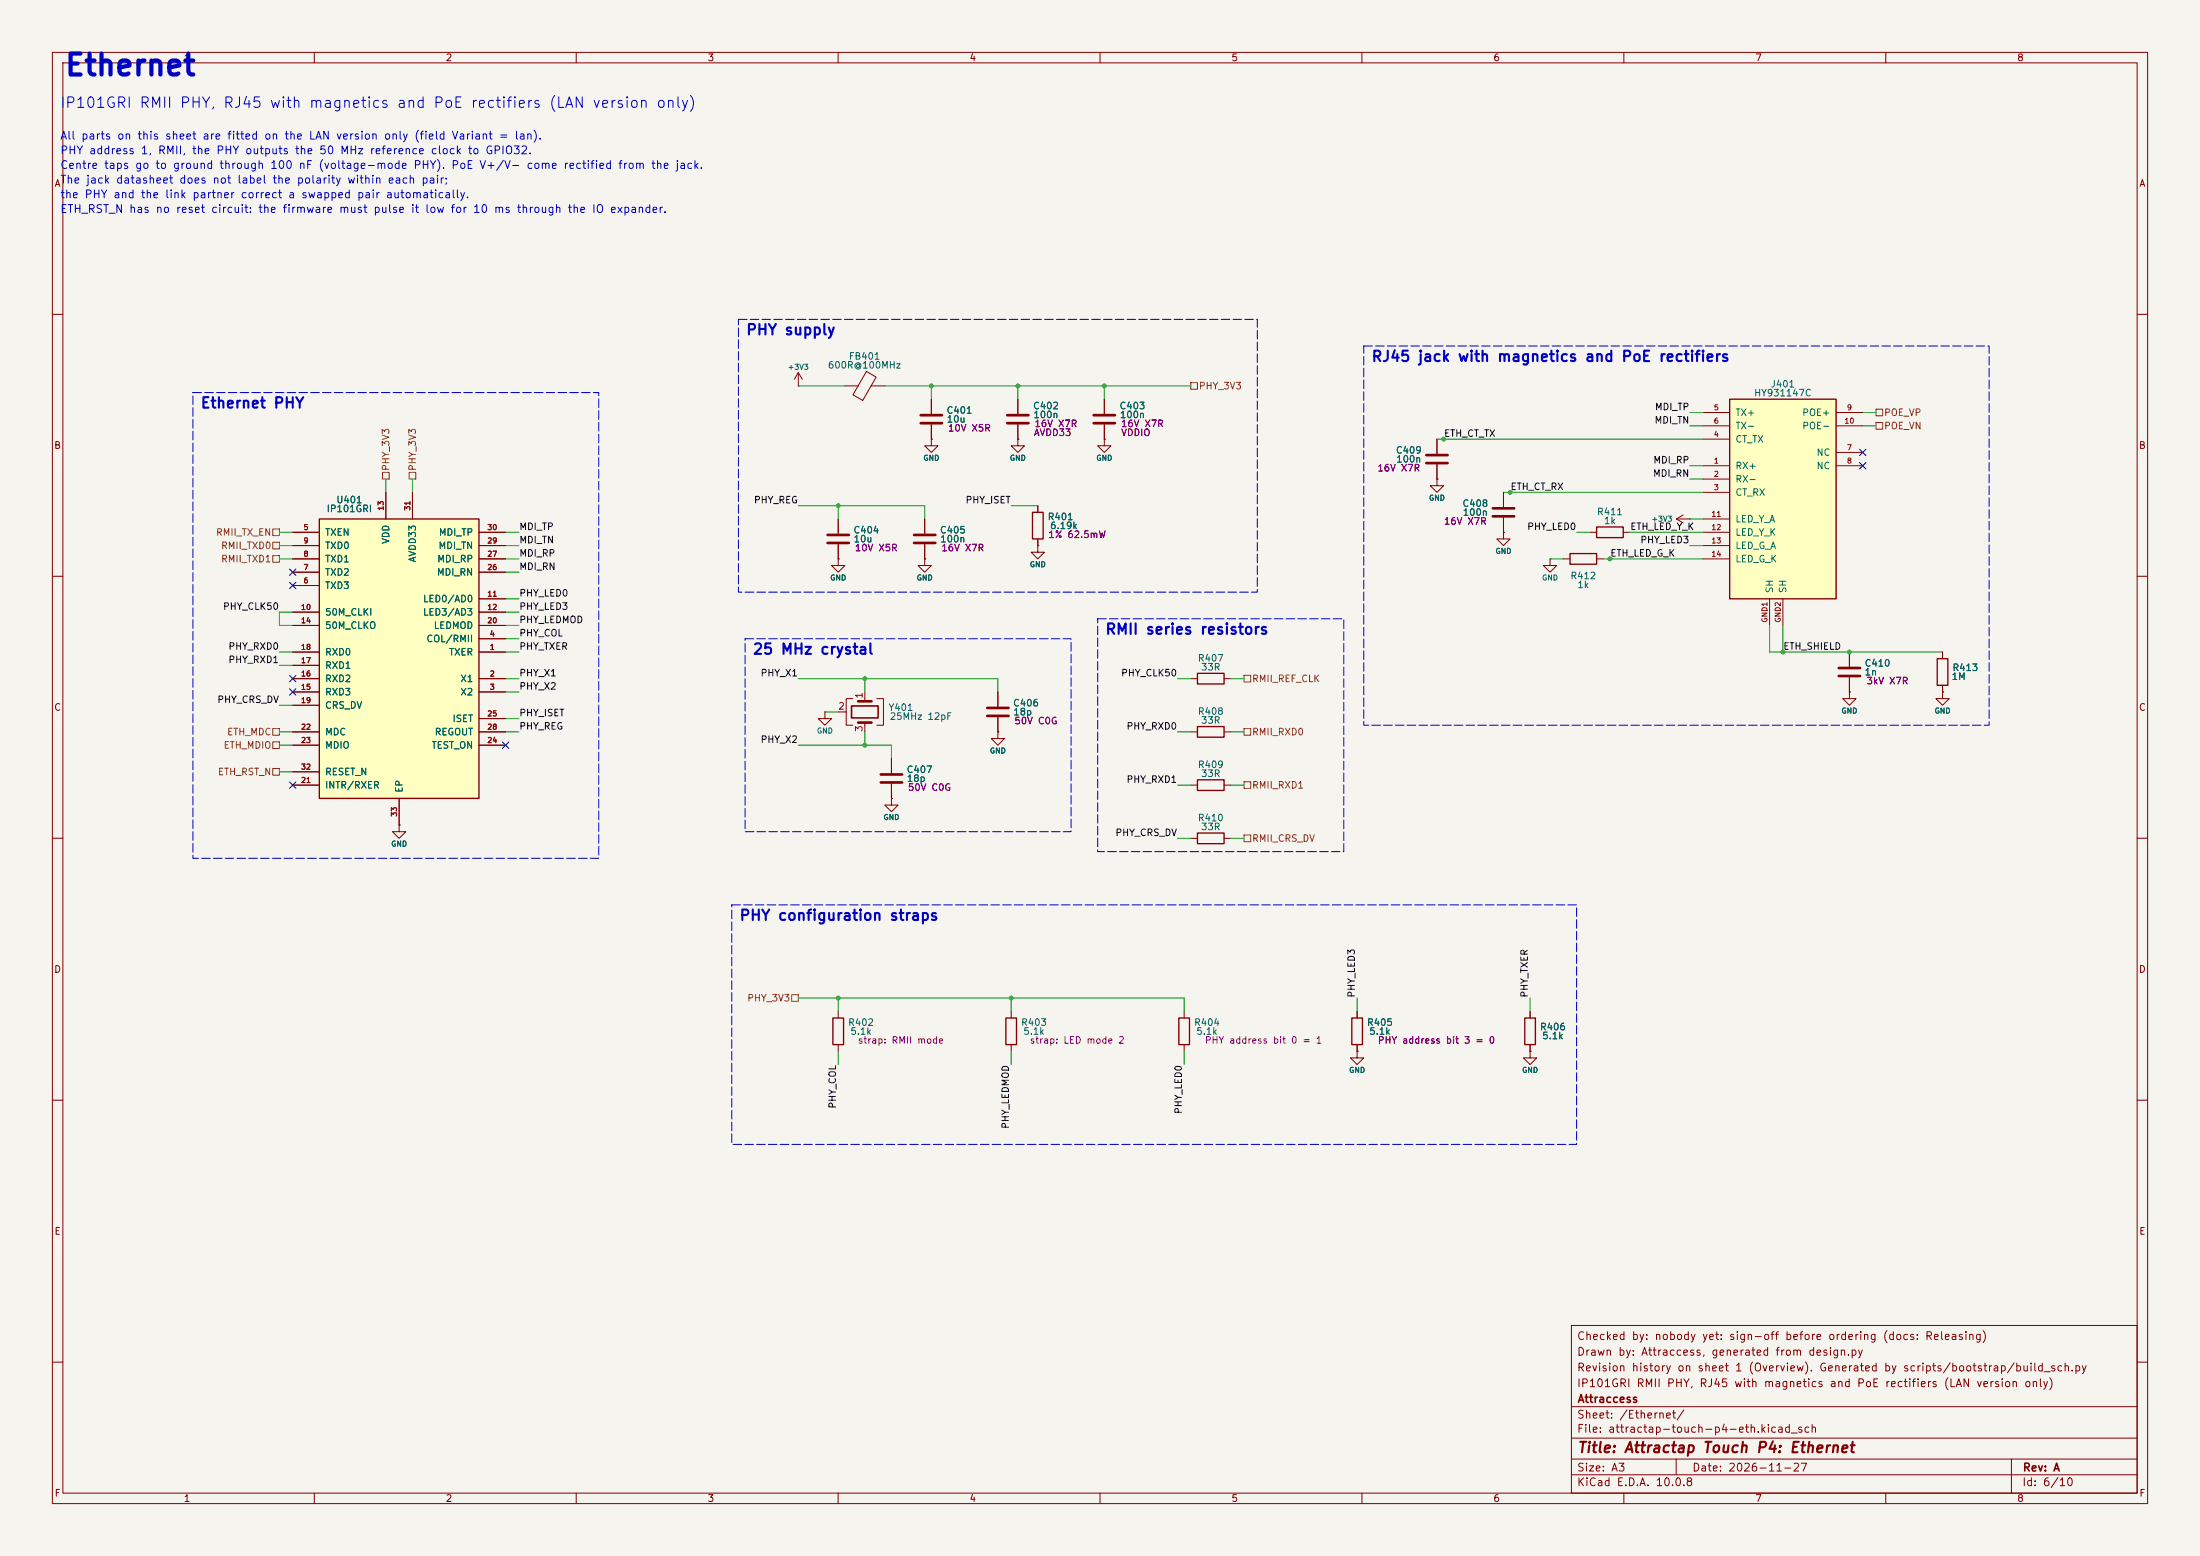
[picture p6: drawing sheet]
<svg xmlns="http://www.w3.org/2000/svg" width="420mm" height="297mm" viewBox="0 0 420 297" stroke-linecap="round" stroke-linejoin="round" font-family="sans-serif">
<path d="M0 0h420v297h-420z" fill="#f5f4ef" stroke="#f5f4ef" stroke-width=".19"/>
<g fill="none" stroke="#840000" stroke-width=".19">
<path d="M10 10h400v277h-400zM12 12h396v273h-396zM60 10v2M110 10v2M160 10v2M210 10v2M260 10v2M310 10v2M360 10v2M10 60h2M152.4 73.7h.1M152.4 71.1l-.8 1.3"/>
<path d="M152.4 71.1l.8 1.3M152.4 71.1v2.6M161.3 73.7h2.5M165.4 70.9l1.9 1.1-2.6 4.4-1.9-1zM166.3 73.7h2.6M177.8 76.2v2.8M194.3 76.2v2.8M210.8 76.2v2.8M408 60h2M160 99.1v2.8M176.5 99.1v2.8M177.8 83.8v1.3h1.3l-1.3 1.3-1.3-1.3h1.3"/>
<path d="M177.8 83.8h.1M177.8 81v2.8M194.3 83.8v1.3h1.3l-1.3 1.3-1.3-1.3h1.3M194.3 83.8h.1M194.3 81v2.8M198.1 96.5v1.3M210.8 83.8v1.3h1.3l-1.3 1.3-1.3-1.3h1.3M210.8 83.8h.1M210.8 81v2.8M274.3 91.4v1.3h1.3l-1.3 1.3-1.3-1.3h1.3M274.3 91.4h.1M287 94v2.8"/>
<path d="M287 98.8v2.8M10 110h2M160 106.7v1.3h1.3l-1.3 1.2-1.3-1.2h1.3M160 106.7h.1M160 103.9v2.8M176.5 106.7v1.3h1.3l-1.3 1.2-1.2-1.2h1.2M176.5 106.7h.1M176.5 103.9v2.8M198.1 104.1v1.3h1.3l-1.3 1.3-1.3-1.3h1.3M198.1 104.1h.1M198.1 102.9v1.2M408 110h2"/>
<path d="M157.5 135.9v1.3h1.2l-1.2 1.2-1.3-1.2h1.3M157.5 135.9h.1M160 135.9h1.5M162.8 133.4h-1.3v5h1.3M165.1 132.1v1.8M165.1 137.9v1.8M167.4 133.4h1.3v5h-1.3M190.5 139.7v1.3h1.3l-1.3 1.2-1.3-1.2h1.3M190.5 139.7h.1M190.5 132.1v2.8M190.5 136.9v2.8M353.1 132.1v1.3h1.2l-1.2 1.2-1.3-1.2h1.3"/>
<path d="M353.1 132.1h.1M353.1 124.5v2.8M353.1 129.3v2.8M370.8 132.1v1.3h1.3l-1.3 1.2-1.2-1.2h1.2M370.8 132.1h.1M10 160h2M76.2 157.5v1.3h1.3l-1.3 1.2-1.3-1.2h1.3M76.2 157.5h.1M170.2 152.4v1.3h1.2l-1.2 1.2-1.3-1.2h1.3M170.2 152.4h.1M170.2 144.8v2.8M170.2 149.6v2.8"/>
<path d="M227.3 149.9h1.3M233.7 149.9h1.2M408 160h2M193 193v1.3M193 199.4v1.3M259.1 193v1.3M259.1 199.4v1.3M292.1 193v1.3M292.1 199.4v1.3M10 210h2M292.1 200.7v1.2h1.3l-1.3 1.3-1.3-1.3h1.3M292.1 200.7h.1"/>
<path d="M408 210h2M300 253h108v32h-108zM10 260h2M300 278.5h108M300 274.5h108M300 268.5h108M320 278.5v3M384 278.5v6.5M408 260h2M60 285v2M110 285v2M160 285v2"/>
<path d="M210 285v2M260 285v2M300 281.5h108M310 285v2M360 285v2"/>
</g>
<g fill="none" stroke="#840000" stroke-width=".51">
<path d="M175.8 79.2h4M192.3 79.2h4M208.8 79.2h4.1M175.8 80.8h4M192.3 80.8h4M208.8 80.8h4.1M285 97h4.1M285 98.6h4.1M158 102.1h4.1M158 103.6h4.1M174.5 102.1h4.1M174.5 103.6h4.1"/>
<path d="M163.8 133.9h2.6M163.8 137.9h2.6M188.5 135.1h4M188.5 136.7h4M351 127.5h4.1M351 129h4.1M168.1 147.8h4.1M168.1 149.4h4.1"/>
</g>
<path d="M162.6 134.7h5v2.3h-5z" fill="none" stroke="#840000" stroke-width=".3"/>
<path d="M197.1 97.8h2v5.1h-2zM228.6 148.8h5.1v2.1h-5.1zM192 194.3h2.1v5.1h-2.1zM258.1 194.3h2v5.1h-2zM291.1 194.3h2v5.1h-2z" fill="none" stroke="#840000" stroke-width=".25"/>
<path d="M61 99.1h30.4v53.3h-30.4z" fill="#ffffc2"/>
<path d="M61 99.1h30.4v53.3h-30.4zM299.7 105.7h5.1v2h-5.1zM304.8 100.6h5.1v2h-5.1zM228.6 138.7h5.1v2h-5.1zM228.6 128.5h5.1v2.1h-5.1zM228.6 159h5.1v2h-5.1zM159 194.3h2v5.1h-2zM225 194.3h2.1v5.1h-2.1z" fill="none" stroke="#840000" stroke-width=".25"/>
<g fill="none" stroke="#840000" stroke-width=".19">
<path d="M73.7 94v5.1M78.7 94v5.1M320 99.1l1.3 .7M320 99.1h2.6M321.3 98.3l-1.3 .8M322.6 99.1h.1M55.9 101.6h5.1M55.9 111.8h5.1M55.9 109.2h5.1M55.9 106.7h5.1M55.9 104.1h5.1M55.9 116.8h5.1"/>
<path d="M55.9 119.4h5.1M91.4 101.6h5.1M91.4 109.2h5.1M91.4 106.7h5.1M91.4 104.1h5.1M91.4 116.8h5.1M91.4 114.3h5.1M91.4 119.4h5.1M287 101.6v1.3h1.3l-1.3 1.2-1.3-1.2h1.3M287 101.6h.1M298.4 106.7h1.3M303.5 101.6h1.3"/>
<path d="M304.8 106.7h1.3M309.9 101.6h1.2M55.9 124.5h5.1M55.9 129.5h5.1M55.9 132.1h5.1M55.9 127h5.1M55.9 134.6h5.1M55.9 139.7h5.1M91.4 124.5h5.1M91.4 129.5h5.1M91.4 132.1h5.1M91.4 121.9h5.1"/>
<path d="M91.4 139.7h5.1M91.4 137.2h5.1M227.3 129.5h1.3M227.3 139.7h1.3M233.7 129.5h1.2M233.7 139.7h1.2M55.9 149.9h5.1M55.9 142.2h5.1M55.9 147.3h5.1M76.2 152.4v5.1M91.4 142.2h5.1M227.3 160h1.3"/>
<path d="M233.7 160h1.2M160 193v1.3M160 199.4v1.3M226.1 193v1.3M226.1 199.4v1.3M259.1 200.7v1.2h1.2l-1.2 1.3-1.3-1.3h1.3M259.1 200.7h.1"/>
</g>
<path d="M330.2 76.2h20.3v38.1h-20.3z" fill="#ffffc2"/>
<path d="M330.2 76.2h20.3v38.1h-20.3zM369.8 125.7h2.1v5.1h-2.1z" fill="none" stroke="#840000" stroke-width=".25"/>
<g fill="none" stroke="#840000" stroke-width=".19">
<path d="M177.8 76.2v2.8M194.3 76.2v2.8M210.8 76.2v2.8M325.1 78.7h5.1M350.5 78.7h5.1M73.7 94v5.1M78.7 94v5.1M160 99.1v2.8M176.5 99.1v2.8M177.8 83.8h.1M177.8 81v2.8M194.3 83.8h.1"/>
<path d="M194.3 81v2.8M198.1 96.5v1.3M210.8 83.8h.1M210.8 81v2.8M274.3 91.4h.1M274.3 83.8v2.8M274.3 88.6v2.8M287 94v2.8M287 98.8v2.8M325.1 88.9h5.1M325.1 91.4h5.1M325.1 94h5.1"/>
<path d="M325.1 83.8h5.1M325.1 81.3h5.1M325.1 99.1h5.1M350.5 88.9h5.1M350.5 81.3h5.1M350.5 86.4h5.1M55.9 101.6h5.1M55.9 104.1h5.1M55.9 106.7h5.1M55.9 111.8h5.1M55.9 109.2h5.1M55.9 116.8h5.1"/>
<path d="M55.9 119.4h5.1M91.4 101.6h5.1M91.4 104.1h5.1M91.4 106.7h5.1M91.4 109.2h5.1M91.4 116.8h5.1M91.4 114.3h5.1M91.4 119.4h5.1M160 106.7h.1M160 103.9v2.8M176.5 106.7h.1M176.5 103.9v2.8"/>
<path d="M198.1 104.1h.1M198.1 102.9v1.2M287 101.6h.1M295.9 106.7v1.3h1.3l-1.3 1.2-1.3-1.2h1.3M295.9 106.7h.1M325.1 101.6h5.1M325.1 104.1h5.1M325.1 106.7h5.1M337.8 114.3v5.1M340.4 114.3v5.1M55.9 124.5h5.1M55.9 129.5h5.1"/>
<path d="M55.9 132.1h5.1M55.9 127h5.1M55.9 134.6h5.1M55.9 139.7h5.1M91.4 124.5h5.1M91.4 129.5h5.1M91.4 132.1h5.1M91.4 121.9h5.1M91.4 139.7h5.1M91.4 137.2h5.1M190.5 139.7h.1M190.5 132.1v2.8"/>
<path d="M190.5 136.9v2.8M353.1 132.1h.1M353.1 124.5v2.8M353.1 129.3v2.8M370.8 132.1h.1M370.8 124.5v1.2M370.8 130.8v1.3M55.9 149.9h5.1M55.9 142.2h5.1M55.9 147.3h5.1M76.2 157.5h.1M76.2 152.4v5.1"/>
<path d="M91.4 142.2h5.1M170.2 152.4h.1M170.2 144.8v2.8M170.2 149.6v2.8M259.1 193v1.3M259.1 199.4v1.3M292.1 193v1.3M292.1 199.4v1.3M259.1 200.7h.1M292.1 200.7h.1"/>
</g>
<path d="M272.3 86.9h4.1M272.3 88.4h4.1" fill="none" stroke="#840000" stroke-width=".51"/>
<g fill="none" stroke="#725600" stroke-width=".19">
<path d="M227.3 73h1.3v1.3h-1.3zM358.1 78.1h1.3v1.3h-1.3zM73 90.2h1.3v1.2h-1.3zM78.1 90.2h1.3v1.2h-1.3zM358.1 80.6h1.3v1.3h-1.3zM52.1 103.5h1.2v1.3h-1.2zM52.1 101h1.2v1.2h-1.2zM52.1 106h1.2v1.3h-1.2zM52.1 139.1h1.2v1.2h-1.2zM237.5 139.1h1.3v1.2h-1.3zM237.5 128.9h1.3v1.3h-1.3zM52.1 141.6h1.2v1.3h-1.2z"/>
<path d="M52.1 146.7h1.2v1.3h-1.2zM237.5 159.4h1.3v1.3h-1.3zM237.5 149.2h1.3v1.3h-1.3zM151.1 189.9h1.3v1.2h-1.3z"/>
</g>
<g fill="none" stroke="#009600" stroke-width=".19">
<path d="M152.4 73.7h8.9M168.9 73.7h58.4M177.8 73.7v2.5M194.3 73.7v2.5M210.8 73.7v2.5M322.6 78.7h2.5M355.6 78.7h2.5M73.7 91.4v2.6M78.7 91.4v2.6M152.4 96.5h24.1v2.6M160 96.5v2.6M193 96.5h5.1"/>
<path d="M274.3 83.8h50.8M287 94h38.1M322.6 99.1h2.5M322.6 88.9h2.5M322.6 81.3h2.5M322.6 91.4h2.5M355.6 81.3h2.5M53.3 104.1h2.6M53.3 106.7h2.6M53.3 101.6h2.6M55.9 116.8h-2.6v2.6h2.6M96.5 104.1h2.6"/>
<path d="M96.5 106.7h2.6M96.5 119.4h2.6M96.5 116.8h2.6M96.5 101.6h2.6M96.5 109.2h2.6M96.5 114.3h2.6M295.9 106.7h2.5M301 101.6h2.5M306.1 106.7h19M311.1 101.6h14M322.6 104.1h2.5M337.8 119.4v5.1h33"/>
<path d="M340.4 119.4v5.1M53.3 124.5h2.6M53.3 139.7h2.6M53.3 127h2.6M53.3 134.6h2.6M96.5 124.5h2.6M96.5 139.7h2.6M96.5 121.9h2.6M96.5 129.5h2.6M96.5 132.1h2.6M96.5 137.2h2.6M152.4 129.5h38.1v2.6"/>
<path d="M157.5 135.9h2.5M165.1 129.5v2.6M165.1 139.7v2.5M224.8 139.7h2.5M224.8 129.5h2.5M234.9 139.7h2.6M234.9 129.5h2.6M53.3 142.2h2.6M53.3 147.3h2.6M152.4 142.2h17.8v2.6M224.8 149.9h2.5M234.9 149.9h2.6"/>
<path d="M224.8 160h2.5M234.9 160h2.6M152.4 190.5h73.7v2.5M160 190.5v2.5M193 190.5v2.5M259.1 190.5v2.5M292.1 190.5v2.5M160 200.7v2.5M193 200.7v2.5M226.1 200.7v2.5"/>
</g>
<g fill="none" stroke="#000084" stroke-width=".19">
<path d="M355 88.3l1.2 1.2M355 85.8l1.2 1.2M356.2 88.3l-1.2 1.2M356.2 85.8l-1.2 1.2M55.3 111.2l1.2 1.2M55.3 108.6l1.2 1.2M56.5 111.2l-1.2 1.2M56.5 108.6l-1.2 1.2M55.3 131.5l1.2 1.2M55.3 128.9l1.2 1.2M56.5 131.5l-1.2 1.2M56.5 128.9l-1.2 1.2"/>
<path d="M55.3 149.3l1.2 1.2M56.5 149.3l-1.2 1.2M95.9 141.6l1.2 1.2M97.1 141.6l-1.2 1.2"/>
</g>
<path d="M36.8 74.9h77.5v88.9h-77.5zM141 61h99v52h-99zM260.3 66h119.4v72.4h-119.4zM209.5 118.1h47v44.5h-47zM142.2 121.9h62.3v36.9h-62.3zM139.7 172.7h161.3v45.7h-161.3z" fill="none" stroke="#0000c2" stroke-width=".19" stroke-dasharray="1.6 .6"/>
<g fill="#009600">
<circle cx="165.1" cy="129.5" r=".46"/>
<circle cx="165.1" cy="142.2" r=".46"/>
<circle cx="210.8" cy="73.7" r=".46"/>
<circle cx="177.8" cy="73.7" r=".46"/>
<circle cx="194.3" cy="73.7" r=".46"/>
<circle cx="275.6" cy="83.8" r=".46"/>
<circle cx="288.3" cy="94" r=".46"/>
<circle cx="307.3" cy="106.7" r=".46"/>
<circle cx="160" cy="96.5" r=".46"/>
<circle cx="160" cy="190.5" r=".46"/>
<circle cx="193" cy="190.5" r=".46"/>
<circle cx="340.4" cy="124.5" r=".46"/>
<circle cx="353.1" cy="124.5" r=".46"/>
</g>
<text font-size="4" fill="#0000c2" x="12.1" y="15.4">Ethernet</text>
<g font-size="2" fill="#0000c2">
<text x="11.3" y="21.1">IP101GRI RMII PHY, RJ45 with magnetics and PoE rectifiers (LAN version only)</text>
<text x="142.3" y="64.4">PHY supply</text>
<text x="261.7" y="69.5">RJ45 jack with magnetics and PoE rectifiers</text>
<text x="38.2" y="78.4">Ethernet PHY</text>
<text x="143.6" y="125.4">25 MHz crystal</text>
<text x="210.9" y="121.6">RMII series resistors</text>
<text x="141" y="176.2">PHY configuration straps</text>
</g>
<text font-size="2" fill="#840000" x="301" y="277.8">Title: Attractap Touch P4: Ethernet</text>
<g font-size="1.5" fill="#0000c2">
<text x="11.4" y="27">All parts on this sheet are fitted on the LAN version only (field Variant = lan).</text>
<text x="11.4" y="29.8">PHY address 1, RMII, the PHY outputs the 50 MHz reference clock to GPIO32.</text>
<text x="11.4" y="32.6">Centre taps go to ground through 100 nF (voltage-mode PHY). PoE V+/V- come rectified from the jack.</text>
<text x="11.4" y="35.4">The jack datasheet does not label the polarity within each pair;</text>
<text x="11.4" y="41">ETH_RST_N has no reset circuit: the firmware must pulse it low for 10 ms through the IO expander.</text>
<text x="11.4" y="38.2">the PHY and the link partner correct a swapped pair automatically.</text>
</g>
<g font-size="1.5" fill="#840000">
<text x="300.9" y="256.1">Checked by: nobody yet: sign-off before ordering (docs: Releasing)</text>
<text x="300.9" y="262.1">Revision history on sheet 1 (Overview). Generated by scripts/bootstrap/build_sch.py</text>
<text x="300.9" y="259.1">Drawn by: Attraccess, generated from design.py</text>
<text x="300.9" y="265.1">IP101GRI RMII PHY, RJ45 with magnetics and PoE rectifiers (LAN version only)</text>
<text x="301" y="268.1">Attraccess</text>
<text x="300.9" y="273.8">File: attractap-touch-p4-eth.kicad_sch</text>
<text x="300.9" y="271.1">Sheet: /Ethernet/</text>
<text x="300.9" y="281.2">Size: A3</text>
<text x="322.9" y="281.2">Date: 2026-11-27</text>
<text x="386" y="281.2">Rev: A</text>
<text x="300.9" y="284">KiCad E.D.A. 10.0.8</text>
<text x="385.9" y="284">Id: 6/10</text>
</g>
<g font-size="1.3" fill="#840000">
<text x="35" y="12">1</text>
<text x="85" y="12">2</text>
<text x="135" y="12">3</text>
<text x="185" y="12">4</text>
<text x="235" y="12">5</text>
<text x="285" y="12">6</text>
<text x="335" y="12">7</text>
<text x="385" y="12">8</text>
<text x="10.3" y="36">A</text>
<text x="408.3" y="36">A</text>
<text x="10.2" y="86">B</text>
<text x="408.2" y="86">B</text>
<text x="10.2" y="136">C</text>
<text x="408.2" y="136">C</text>
<text x="10.2" y="186">D</text>
<text x="408.2" y="186">D</text>
<text x="10.3" y="236">E</text>
<text x="408.3" y="236">E</text>
<text x="10.3" y="286">F</text>
<text x="35" y="287">1</text>
<text x="85" y="287">2</text>
<text x="135" y="287">3</text>
<text x="185" y="287">4</text>
<text x="235" y="287">5</text>
<text x="285" y="287">6</text>
<text x="335" y="287">7</text>
<text x="385" y="287">8</text>
<text x="408.3" y="286">F</text>
</g>
<g font-size="1.3" fill="#006464">
<text x="157.9" y="70.7">600R@100MHz</text>
<text x="161.9" y="69">FB401</text>
<text x="334.8" y="76">HY931147C</text>
<text x="337.9" y="74.3">J401</text>
<text x="180.6" y="79.3">C401</text>
<text x="180.6" y="81">10u</text>
<text x="197.1" y="78.4">C402</text>
<text x="197.2" y="80.1">100n</text>
<text x="213.6" y="78.4">C403</text>
<text x="213.7" y="80.1">100n</text>
<text x="331.2" y="79.7">TX+</text>
<text x="331.2" y="82.2">TX-</text>
<text x="344" y="79.7">POE+</text>
<text x="344" y="82.2">POE-</text>
<text x="266.4" y="86.9">C409</text>
<text x="266.4" y="88.6">100n</text>
<text x="331.2" y="89.9">RX+</text>
<text x="331.2" y="84.8">CT_TX</text>
<text x="346.7" y="87.3">NC</text>
<text x="346.7" y="89.9">NC</text>
<text x="331.2" y="92.4">RX-</text>
<text x="331.2" y="94.9">CT_RX</text>
<text x="62.2" y="98.1">IP101GRI</text>
<text x="64.1" y="96.4">U401</text>
<text x="199.9" y="99.6">R401</text>
<text x="200.4" y="101.3">6.19k</text>
<text x="279.1" y="97.1">C408</text>
<text x="279.1" y="98.8">100n</text>
<text x="304.8" y="98.6">R411</text>
<text x="306.1" y="100.3">1k</text>
<text x="331.2" y="100">LED_Y_A</text>
<text x="61.9" y="102.6">TXEN</text>
<text x="61.9" y="107.6">TXD1</text>
<text x="61.9" y="105.1">TXD0</text>
<text x="74.6" y="103.9" transform="rotate(-90 74.6 103.9)">VDD</text>
<text x="79.7" y="107.4" transform="rotate(-90 79.7 107.4)">AVDD33</text>
<text x="83.4" y="107.6">MDI_RP</text>
<text x="83.6" y="105.1">MDI_TN</text>
<text x="83.7" y="102.6">MDI_TP</text>
<text x="162.8" y="102.1">C404</text>
<text x="162.8" y="103.8">10u</text>
<text x="179.3" y="102.1">C405</text>
<text x="179.4" y="103.8">100n</text>
<text x="331.2" y="102.6">LED_Y_K</text>
<text x="331.2" y="105.1">LED_G_A</text>
<text x="331.2" y="107.6">LED_G_K</text>
<text x="61.9" y="112.7">TXD3</text>
<text x="61.9" y="110.2">TXD2</text>
<text x="83.3" y="110.2">MDI_RN</text>
<text x="299.7" y="110.9">R412</text>
<text x="301" y="112.6">1k</text>
<text x="338.8" y="113.3" transform="rotate(-90 338.8 113.3)">SH</text>
<text x="341.3" y="113.3" transform="rotate(-90 341.3 113.3)">SH</text>
<text x="61.9" y="117.8">50M_CLKI</text>
<text x="80.6" y="115.3">LED0/AD0</text>
<text x="80.6" y="117.8">LED3/AD3</text>
<text x="61.9" y="120.3">50M_CLKO</text>
<text x="61.9" y="125.4">RXD0</text>
<text x="81.3" y="122.9">COL/RMII</text>
<text x="82.7" y="120.3">LEDMOD</text>
<text x="85.6" y="125.4">TXER</text>
<text x="61.9" y="130.5">RXD2</text>
<text x="61.9" y="128">RXD1</text>
<text x="87.8" y="130.5">X1</text>
<text x="228.6" y="126.6">R407</text>
<text x="229.2" y="128.3">33R</text>
<text x="355.9" y="127.5">C410</text>
<text x="355.9" y="129.2">1n</text>
<text x="372.5" y="130.1">1M</text>
<text x="372.6" y="128.4">R413</text>
<text x="61.9" y="133">RXD3</text>
<text x="61.9" y="135.6">CRS_DV</text>
<text x="87.8" y="133">X2</text>
<text x="169.5" y="136">Y401</text>
<text x="169.8" y="137.7">25MHz 12pF</text>
<text x="193.3" y="135.2">C406</text>
<text x="193.3" y="136.9">18p</text>
<text x="228.6" y="136.7">R408</text>
<text x="61.9" y="140.7">MDC</text>
<text x="61.9" y="143.2">MDIO</text>
<text x="82.3" y="143.2">TEST_ON</text>
<text x="82.9" y="140.7">REGOUT</text>
<text x="86.3" y="138.1">ISET</text>
<text x="229.2" y="138.4">33R</text>
<text x="61.9" y="148.3">RESET_N</text>
<text x="173" y="147.9">C407</text>
<text x="173" y="149.6">18p</text>
<text x="228.6" y="146.9">R409</text>
<text x="229.2" y="148.6">33R</text>
<text x="61.9" y="150.8">INTR/RXER</text>
<text x="77.2" y="151.4" transform="rotate(-90 77.2 151.4)">EP</text>
<text x="228.6" y="157.1">R410</text>
<text x="229.2" y="158.8">33R</text>
<text x="161.8" y="196.1">R402</text>
<text x="162.2" y="197.8">5.1k</text>
<text x="194.8" y="196.1">R403</text>
<text x="195.2" y="197.8">5.1k</text>
<text x="227.8" y="196.1">R404</text>
<text x="228.3" y="197.8">5.1k</text>
<text x="260.9" y="196.1">R405</text>
<text x="261.3" y="197.8">5.1k</text>
<text x="293.9" y="197">R406</text>
<text x="294.3" y="198.7">5.1k</text>
</g>
<g font-size="1.3" fill="#725600">
<text x="228.8" y="74.6">PHY_3V3</text>
<text x="359.6" y="82.2">POE_VN</text>
<text x="359.6" y="79.7">POE_VP</text>
<text x="74.6" y="90" transform="rotate(-90 74.6 90)">PHY_3V3</text>
<text x="79.7" y="90" transform="rotate(-90 79.7 90)">PHY_3V3</text>
<text x="41.1" y="102.6">RMII_TX_EN</text>
<text x="42.1" y="105.1">RMII_TXD0</text>
<text x="42.1" y="107.6">RMII_TXD1</text>
<text x="238.9" y="130.5">RMII_REF_CLK</text>
<text x="42.6" y="143.2">ETH_MDIO</text>
<text x="43.2" y="140.7">ETH_MDC</text>
<text x="238.9" y="140.7">RMII_RXD0</text>
<text x="41.5" y="148.3">ETH_RST_N</text>
<text x="238.9" y="150.8">RMII_RXD1</text>
<text x="238.9" y="161">RMII_CRS_DV</text>
<text x="142.5" y="191.5">PHY_3V3</text>
</g>
<g font-size="1.3" fill="#840084">
<text x="180.9" y="82.7">10V X5R</text>
<text x="197.3" y="83.5">AVDD33</text>
<text x="197.4" y="81.8">16V X7R</text>
<text x="213.9" y="81.8">16V X7R</text>
<text x="213.9" y="83.5">VDDIO</text>
<text x="262.8" y="90.3">16V X7R</text>
<text x="275.5" y="100.5">16V X7R</text>
<text x="163.1" y="105.5">10V X5R</text>
<text x="179.6" y="105.5">16V X7R</text>
<text x="200" y="103">1% 62.5mW</text>
<text x="356.2" y="130.9">3kV X7R</text>
<text x="193.5" y="138.6">50V C0G</text>
<text x="173.2" y="151.3">50V C0G</text>
<text x="163.7" y="199.5">strap: RMII mode</text>
<text x="196.5" y="199.5">strap: LED mode 2</text>
<text x="229.9" y="199.5">PHY address bit 0 = 1</text>
<text x="262.9" y="199.5">PHY address bit 3 = 0</text>
</g>
<g font-size="1.3" fill="#0f0f0f">
<text x="275.6" y="83.7">ETH_CT_TX</text>
<text x="315.8" y="81.2">MDI_TN</text>
<text x="315.8" y="78.6">MDI_TP</text>
<text x="315.5" y="88.8">MDI_RP</text>
<text x="288.3" y="93.9">ETH_CT_RX</text>
<text x="315.5" y="91.3">MDI_RN</text>
<text x="99" y="101.5">MDI_TP</text>
<text x="143.8" y="96.4">PHY_REG</text>
<text x="184.2" y="96.4">PHY_ISET</text>
<text x="291.4" y="101.5">PHY_LED0</text>
<text x="311.1" y="101.5">ETH_LED_Y_K</text>
<text x="99" y="106.6">MDI_RP</text>
<text x="99" y="104">MDI_TN</text>
<text x="307.3" y="106.6">ETH_LED_G_K</text>
<text x="313" y="104">PHY_LED3</text>
<text x="99" y="109.1">MDI_RN</text>
<text x="42.5" y="116.7">PHY_CLK50</text>
<text x="99" y="114.2">PHY_LED0</text>
<text x="99" y="116.7">PHY_LED3</text>
<text x="99" y="119.3">PHY_LEDMOD</text>
<text x="43.5" y="124.3">PHY_RXD0</text>
<text x="99" y="121.8">PHY_COL</text>
<text x="99" y="124.3">PHY_TXER</text>
<text x="340.3" y="124.3">ETH_SHIELD</text>
<text x="43.5" y="126.9">PHY_RXD1</text>
<text x="99" y="132">PHY_X2</text>
<text x="99" y="129.4">PHY_X1</text>
<text x="145.1" y="129.4">PHY_X1</text>
<text x="213.9" y="129.4">PHY_CLK50</text>
<text x="41.4" y="134.5">PHY_CRS_DV</text>
<text x="99" y="137">PHY_ISET</text>
<text x="99" y="139.6">PHY_REG</text>
<text x="145.1" y="142.1">PHY_X2</text>
<text x="214.9" y="139.6">PHY_RXD0</text>
<text x="214.9" y="149.7">PHY_RXD1</text>
<text x="212.8" y="159.9">PHY_CRS_DV</text>
<text x="259" y="190.5" transform="rotate(-90 259 190.5)">PHY_LED3</text>
<text x="292" y="190.5" transform="rotate(-90 292 190.5)">PHY_TXER</text>
<text x="159.9" y="211.7" transform="rotate(-90 159.9 211.7)">PHY_COL</text>
<text x="192.9" y="215.6" transform="rotate(-90 192.9 215.6)">PHY_LEDMOD</text>
<text x="225.9" y="212.7" transform="rotate(-90 225.9 212.7)">PHY_LED0</text>
</g>
<g font-size="1.3" fill="#a90000">
<text x="159.9" y="135.8">2</text>
<text x="165" y="133.4" transform="rotate(-90 165 133.4)">1</text>
<text x="165" y="139.8" transform="rotate(-90 165 139.8)">3</text>
</g>
<g font-size="1" fill="#006464">
<text x="150.3" y="70.8">+3V3</text>
<text x="176.2" y="88.2">GND</text>
<text x="192.7" y="88.2">GND</text>
<text x="209.2" y="88.2">GND</text>
<text x="272.7" y="95.8">GND</text>
<text x="315.2" y="99.8">+3V3</text>
<text x="285.4" y="106">GND</text>
<text x="158.4" y="111">GND</text>
<text x="174.9" y="111">GND</text>
<text x="196.5" y="108.5">GND</text>
<text x="294.3" y="111">GND</text>
<text x="351.4" y="136.4">GND</text>
<text x="369.2" y="136.4">GND</text>
<text x="155.9" y="140.2">GND</text>
<text x="188.9" y="144.1">GND</text>
<text x="74.6" y="161.8">GND</text>
<text x="168.6" y="156.8">GND</text>
<text x="257.5" y="205">GND</text>
<text x="290.5" y="205">GND</text>
</g>
<g font-size="1" fill="#a90000">
<text x="327.1" y="83.6">4</text>
<text x="327.1" y="78.6">5</text>
<text x="327.1" y="81.1">6</text>
<text x="352" y="81.1">10</text>
<text x="352.5" y="78.6">9</text>
<text x="327.1" y="88.7">1</text>
<text x="352.5" y="86.2">7</text>
<text x="352.5" y="88.7">8</text>
<text x="327.1" y="91.3">2</text>
<text x="327.1" y="93.8">3</text>
<text x="57.8" y="101.4">5</text>
<text x="73.5" y="97.6" transform="rotate(-90 73.5 97.6)">13</text>
<text x="78.6" y="97.6" transform="rotate(-90 78.6 97.6)">31</text>
<text x="92.9" y="101.4">30</text>
<text x="326.6" y="98.9">11</text>
<text x="326.6" y="101.4">12</text>
<text x="57.8" y="106.5">8</text>
<text x="57.8" y="104">9</text>
<text x="92.9" y="106.5">27</text>
<text x="92.9" y="104">29</text>
<text x="326.6" y="104">13</text>
<text x="326.6" y="106.5">14</text>
<text x="57.8" y="111.6">6</text>
<text x="57.8" y="109">7</text>
<text x="92.9" y="109">26</text>
<text x="57.4" y="116.7">10</text>
<text x="57.4" y="119.2">14</text>
<text x="92.9" y="114.1">11</text>
<text x="92.9" y="116.7">12</text>
<text x="92.9" y="119.2">20</text>
<text x="337.6" y="118.9" transform="rotate(-90 337.6 118.9)">GND1</text>
<text x="340.2" y="118.9" transform="rotate(-90 340.2 118.9)">GND2</text>
<text x="57.4" y="124.3">18</text>
<text x="93.4" y="124.3">1</text>
<text x="93.4" y="121.7">4</text>
<text x="57.4" y="131.9">15</text>
<text x="57.4" y="129.4">16</text>
<text x="57.4" y="126.8">17</text>
<text x="93.4" y="129.4">2</text>
<text x="93.4" y="131.9">3</text>
<text x="57.4" y="134.4">19</text>
<text x="92.9" y="137">25</text>
<text x="57.4" y="139.5">22</text>
<text x="57.4" y="142.1">23</text>
<text x="92.9" y="142.1">24</text>
<text x="92.9" y="139.5">28</text>
<text x="57.4" y="149.7">21</text>
<text x="57.4" y="147.1">32</text>
<text x="76" y="156" transform="rotate(-90 76 156)">33</text>
</g>
</svg>
